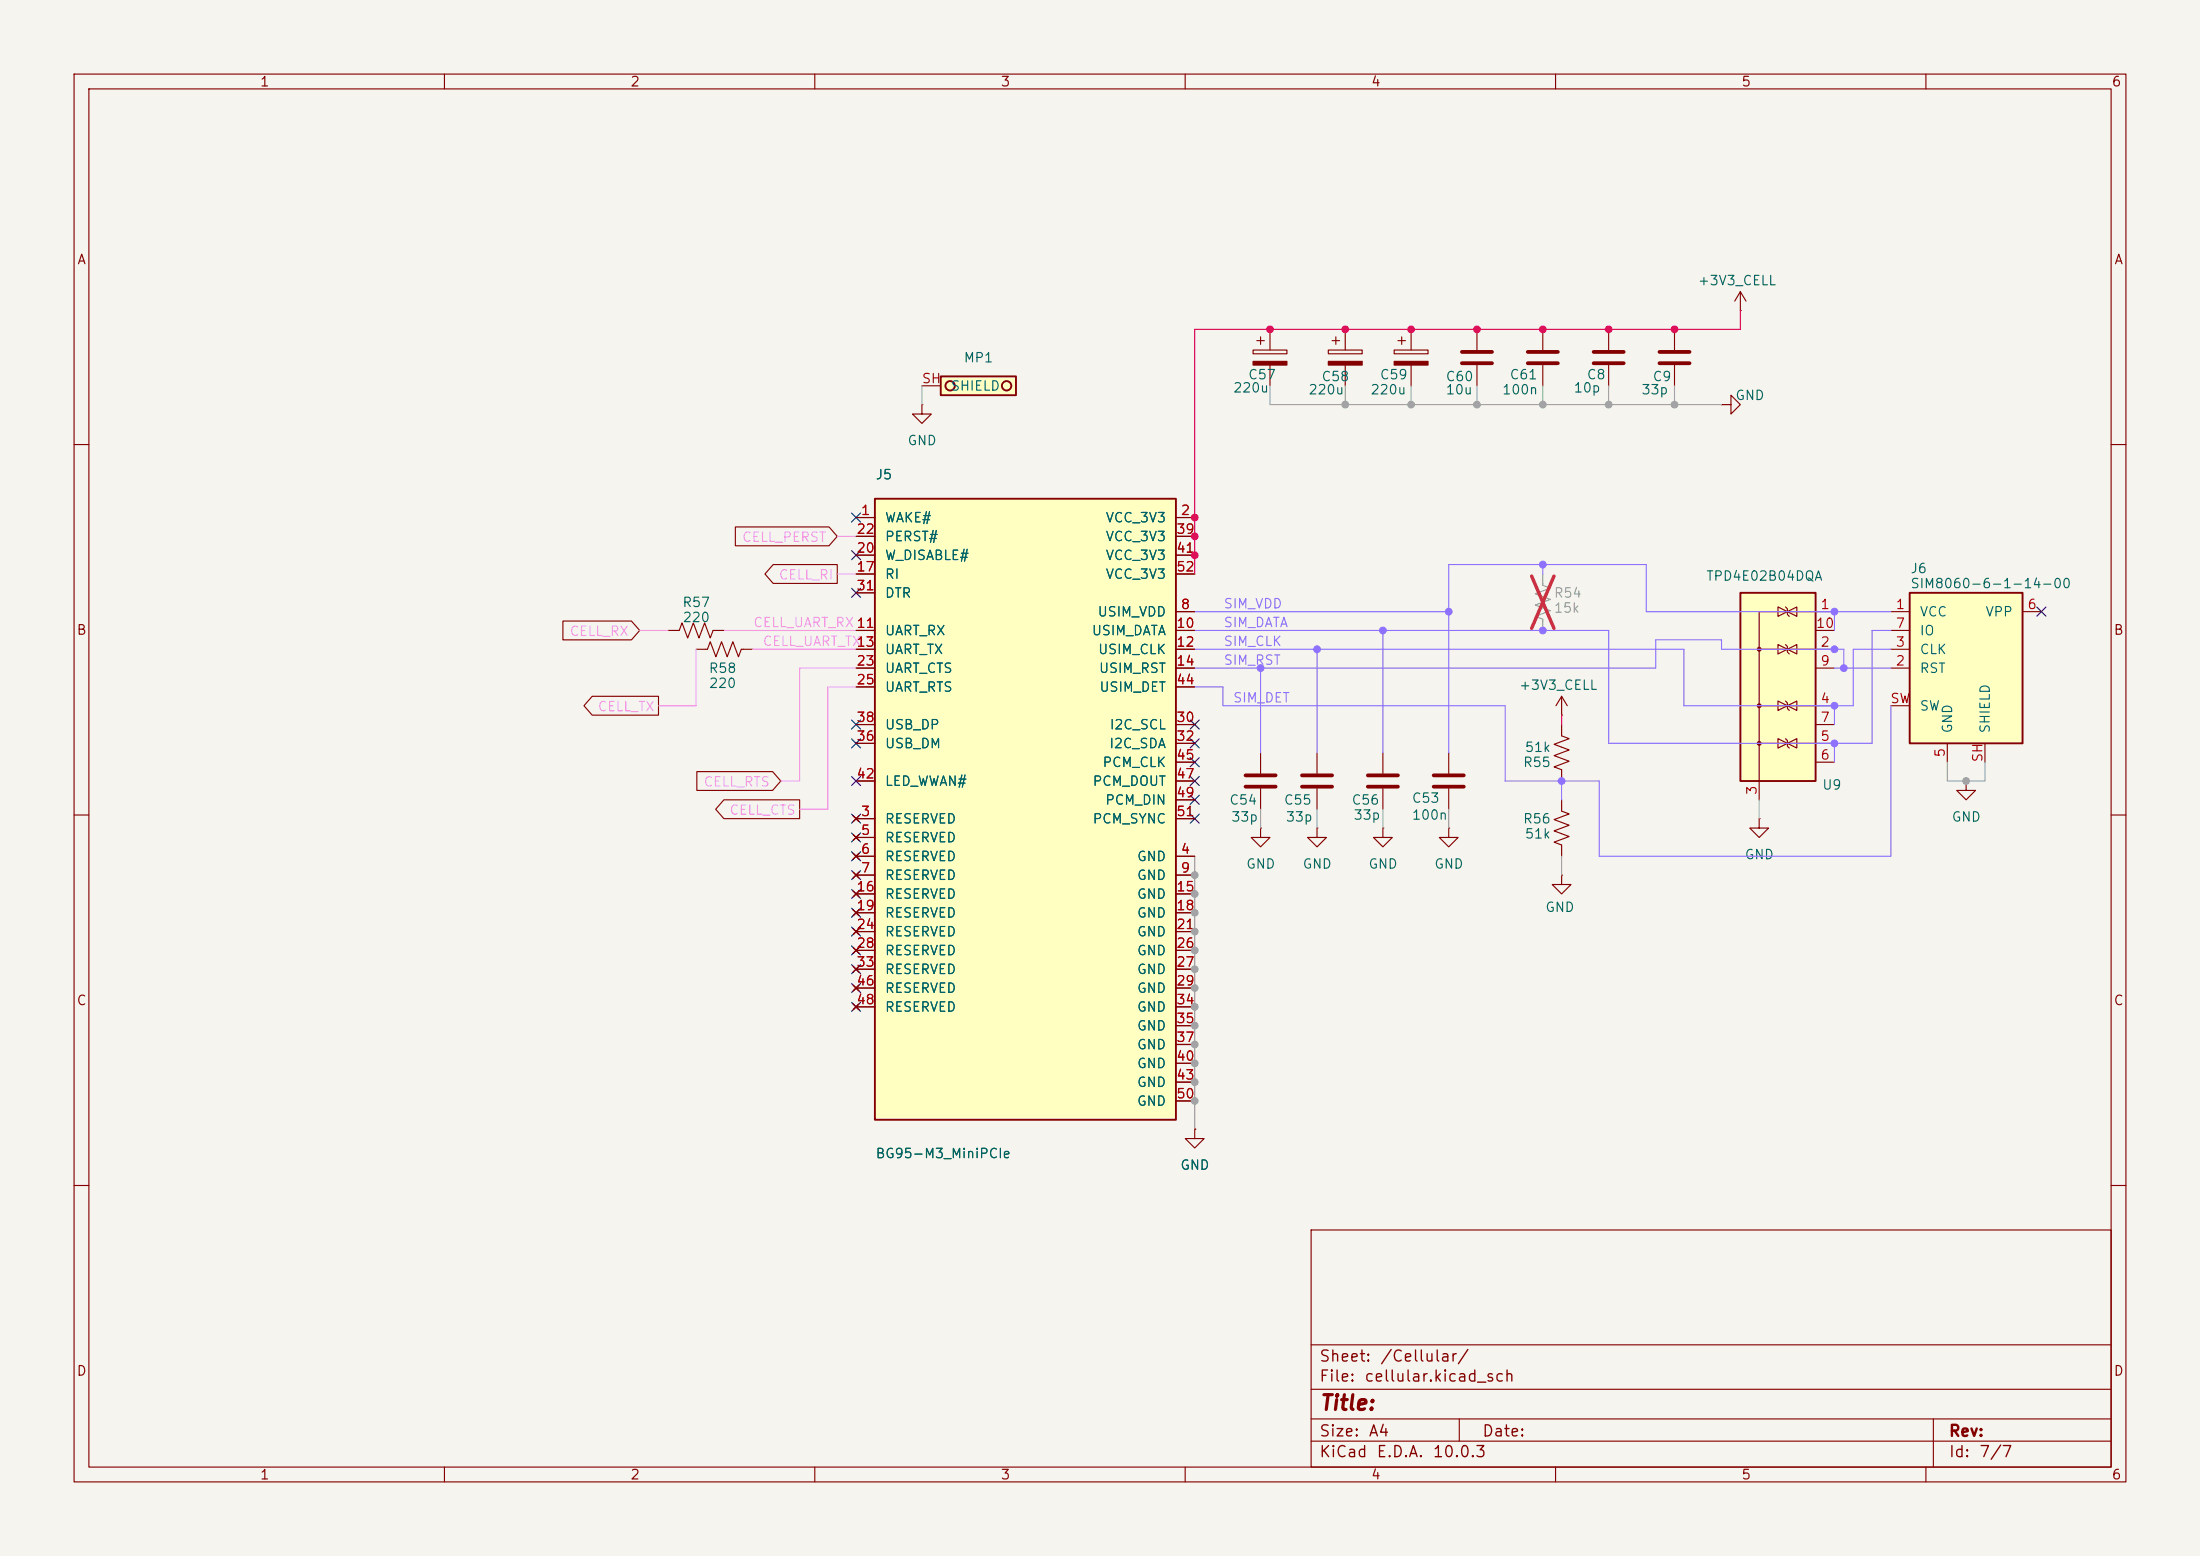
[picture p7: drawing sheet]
<svg xmlns="http://www.w3.org/2000/svg" width="297mm" height="210mm" viewBox="0 0 297 210" stroke-linecap="round" stroke-linejoin="round" font-family="sans-serif">
<path d="M0 0h297v210h-297z" fill="#f5f4ef" stroke="#f5f4ef" stroke-width=".14"/>
<g fill="none" stroke="#840000" stroke-width=".15">
<path d="M10 10h277v190h-277zM12 12h273v186h-273zM60 10v2M110 10v2M160 10v2M210 10v2M260 10v2M10 60h2M285 60h2M10 110h2M285 110h2M10 160h2"/>
<path d="M177 166h108v32h-108zM285 160h2M60 198v2M110 198v2M160 198v2M177 194.5h108M177 191.5h108M177 187.5h108M177 181.5h108M197 191.5v3M210 198v2M260 198v2"/>
<path d="M261 191.5v6.5"/>
</g>
<path d="M127 50.8h10.2v2.5h-10.2z" fill="#ffffc2"/>
<g fill="none" stroke="#840000" stroke-width=".25">
<path d="M127 50.8h10.2v2.5h-10.2z"/>
<circle cx="128.3" cy="52.1" r=".63"/>
<circle cx="135.9" cy="52.1" r=".63"/>
</g>
<g fill="none" stroke="#840000" stroke-width=".15">
<path d="M234.9 39.4l-.7 1.2M234.9 39.4l.8 1.2M234.9 39.4v2.5M124.5 52.1h2.5M179.3 47.2h4.6v.6h-4.6zM179.8 46h1M180.3 45.5v1M181.6 44.5v2.7M181.6 49.3v2.8M188.2 47.2h4.6v.6h-4.6zM188.7 46h1M189.2 45.5v1"/>
<path d="M190.5 44.5v2.7M190.5 49.3v2.8M199.4 44.5v2.7M199.4 49.3v2.8M232.4 54.6h1.3v-1.3l1.2 1.3-1.2 1.3v-1.3M232.4 54.6h.1M234.9 41.9h.1M210.8 97.8v1.5l1 .4-2 .8 2 .7-2 .8 2 .7-2 .8 1 .4v1.5M210.8 96.5h.1M210.8 94v2.5M210.8 94l-.7 1.3M210.8 94l.8 1.3"/>
<path d="M170.2 111.8v1.2h1.2l-1.2 1.3-1.3-1.3h1.3M170.2 111.8h.1M177.8 111.8v1.2h1.3l-1.3 1.3-1.3-1.3h1.3M177.8 111.8h.1M177.8 101.6v2.8M177.8 106.4v2.8M186.7 111.8v1.2h1.3l-1.3 1.3-1.3-1.3h1.3M186.7 111.8h.1M195.6 111.8v1.2h1.2l-1.2 1.3-1.3-1.3h1.3M195.6 111.8h.1M195.6 101.6v2.8M195.6 106.4v2.8"/>
<path d="M210.8 108v1.5l1 .4-2 .7 2 .8-2 .7 2 .8-2 .8 1 .3v1.6M210.8 118.1v1.3h1.3l-1.3 1.3-1.3-1.3h1.3M210.8 118.1h.1M237.5 110.5v1.3h1.3l-1.3 1.2-1.3-1.2h1.3M237.5 110.5h.1M161.3 152.4v1.3h1.3l-1.3 1.2-1.3-1.2h1.3M161.3 152.4h.1"/>
</g>
<path d="M197.4 47.5h4M197.4 49h4M175.8 104.6h4M175.8 106.2h4M193.5 104.6h4.1M193.5 106.2h4.1" fill="none" stroke="#840000" stroke-width=".51"/>
<g fill="#840000" stroke="#840000" stroke-width=".15">
<path d="M188.2 48.8h4.6v.5h-4.6z"/>
<path d="M179.3 48.8h4.6v.5h-4.6z"/>
</g>
<path d="M118.1 67.3h40.6v83.8h-40.6z" fill="#ffffc2"/>
<path d="M118.1 67.3h40.6v83.8h-40.6z" fill="none" stroke="#840000" stroke-width=".25"/>
<g fill="none" stroke="#840000" stroke-width=".15">
<path d="M124.5 54.6v1.3h1.2l-1.2 1.3-1.3-1.3h1.3M124.5 54.6h.1M169.2 47.2h4.5v.6h-4.5zM169.7 46h1M170.2 45.5v1M171.4 44.5v2.7M171.4 49.3v2.8M208.3 44.5v2.7M208.3 49.3v2.8M217.2 44.5v2.7M217.2 49.3v2.8M226.1 44.5v2.7"/>
<path d="M226.1 49.3v2.8M115.6 69.9h2.5M115.6 77.5h2.5M115.6 74.9h2.5M115.6 72.4h2.5M158.7 69.9h2.6M158.7 77.5h2.6M158.7 74.9h2.6M158.7 72.4h2.6M115.6 85.1h2.5M115.6 87.6h2.5M115.6 90.2h2.5"/>
<path d="M115.6 92.7h2.5M115.6 97.8h2.5M115.6 80h2.5M158.7 82.6h2.6M158.7 85.1h2.6M158.7 87.6h2.6M158.7 90.2h2.6M158.7 92.7h2.6M158.7 97.8h2.6M115.2 110.1l.8 .8M115.2 112.6l.8 .8M115.2 115.2l.8 .8"/>
<path d="M115.2 117.7l.8 .8M115.6 110.5h2.5M115.6 115.6h2.5M115.6 113h2.5M115.6 118.1h2.5M115.6 100.3h2.5M115.6 105.4h2.5M116 110.1l-.8 .8M116 112.6l-.8 .8M116 115.2l-.8 .8M116 117.7l-.8 .8M158.7 110.5h2.6"/>
<path d="M158.7 115.6h2.6M158.7 118.1h2.6M158.7 100.3h2.6M158.7 105.4h2.6M158.7 102.9h2.6M158.7 108h2.6M170.2 101.6v2.8M170.2 106.4v2.8M115.2 120.3l.8 .7M115.2 122.8l.8 .8M115.2 125.3l.8 .8M115.2 127.9l.8 .8"/>
<path d="M115.2 130.4l.8 .8M115.2 133l.8 .7M115.2 135.5l.8 .8M115.6 120.7h2.5M115.6 123.2h2.5M115.6 125.7h2.5M115.6 128.3h2.5M115.6 130.8h2.5M115.6 133.4h2.5M115.6 135.9h2.5M116 120.3l-.8 .7M116 122.8l-.8 .8"/>
<path d="M116 125.3l-.8 .8M116 127.9l-.8 .8M116 130.4l-.8 .8M116 133l-.8 .7M116 135.5l-.8 .8M158.7 120.7h2.6M158.7 123.2h2.6M158.7 125.7h2.6M158.7 128.3h2.6M158.7 130.8h2.6M158.7 133.4h2.6M158.7 135.9h2.6"/>
<path d="M158.7 138.4h2.6M158.7 141h2.6M158.7 143.5h2.6M158.7 146.1h2.6M158.7 148.6h2.6"/>
</g>
<path d="M208.3 77.5v1.5l1 .4-2 .7 2 .8-2 .8 2 .7-2 .8 1 .4v1.5" fill="none" stroke="#9c9b98" stroke-width=".15"/>
<path d="M206.8 77.7l3 7.1M209.8 77.7l-3 7.1" fill="none" stroke="#e12e31" stroke-width=".46"/>
<path d="M206.2 47.5h4.1M206.2 49h4.1M215.1 47.5h4.1M215.1 49h4.1M224 47.5h4.1M224 49h4.1M168.1 104.6h4.1M168.1 106.2h4.1" fill="none" stroke="#840000" stroke-width=".51"/>
<path d="M169.2 48.8h4.5v.5h-4.5z" fill="#840000" stroke="#840000" stroke-width=".15"/>
<path d="M234.9 80h10.2v25.4h-10.2z" fill="#ffffc2"/>
<path d="M234.9 80h10.2v25.4h-10.2z" fill="none" stroke="#840000" stroke-width=".25"/>
<g fill="none" stroke="#840000" stroke-width=".15">
<path d="M237.5 87.6h10.1M237.5 95.3h10.1M240 81.9l1.3 .7-1.3 .6zM240 87l1.3 .6-1.3 .7zM240 94.6l1.3 .7-1.3 .6zM240 99.7l1.3 .6-1.3 .7zM241 81.9l.3 .3v.7l.3 .3M241 87l.3 .2v.8l.3 .3M241 94.6l.3 .3v.7l.3 .3M241 99.7l.3 .2v.8l.3 .3M241.3 82.6l1.3-.7v1.3zM241.3 87.6l1.3-.6v1.3z"/>
<path d="M241.3 95.3l1.3-.7v1.3zM245.1 97.8h2.5M245.1 90.2h2.5M245.1 85.1h2.5M247.6 82.6h-10.1v25.4M237.5 100.3h10.1M241.3 100.3l1.3-.6v1.3zM245.1 102.9h2.5"/>
</g>
<g fill="#840000" stroke="#840000" stroke-width=".15">
<circle cx="237.5" cy="87.6" r=".25"/>
<circle cx="237.5" cy="95.2" r=".25"/>
<circle cx="237.5" cy="100.3" r=".25"/>
</g>
<path d="M257.8 80h15.2v20.3h-15.2z" fill="#ffffc2"/>
<path d="M257.8 80h15.2v20.3h-15.2z" fill="none" stroke="#840000" stroke-width=".25"/>
<g fill="none" stroke="#840000" stroke-width=".15">
<path d="M99.3 71.1h12.6l1.1 1.3-1.1 1.3h-12.6zM104.4 76.2h8.6v2.5h-8.6l-1.1-1.2zM115.6 69.9h2.5M115.6 77.5h2.5M115.6 74.9h2.5M115.6 72.4h2.5M158.7 69.9h2.6M158.7 77.5h2.6M158.7 74.9h2.6M158.7 72.4h2.6M76 83.8h9.2l1.2 1.3-1.2 1.3h-9.2zM79.9 94h9v2.5h-9l-1.1-1.2z"/>
<path d="M90.2 85.1h1.5l.4-1 .7 2 .8-2 .8 2 .7-2 .8 2 .4-1h1.5M94 87.6h1.5l.4-1 .7 2 .8-2 .8 2 .7-2 .8 2 .4-1h1.5M115.6 90.2h2.5M115.6 87.6h2.5M115.6 85.1h2.5M115.6 92.7h2.5M115.6 97.8h2.5M115.6 80h2.5M158.7 82.6h2.6M158.7 90.2h2.6M158.7 87.6h2.6M158.7 85.1h2.6"/>
<path d="M158.7 92.7h2.6M158.7 97.8h2.6M255.3 82.6h2.5M255.3 90.2h2.5M255.3 87.6h2.5M255.3 85.1h2.5M255.3 95.3h2.5M273 82.6h2.6M94.1 104.1h10.2l1.1 1.3-1.1 1.3h-10.2zM97.7 107.9h10.2v2.6h-10.2l-1.1-1.3zM115.2 110.1l.8 .8M115.2 112.6l.8 .8"/>
<path d="M115.2 115.2l.8 .8M115.2 117.7l.8 .8M115.6 110.5h2.5M115.6 115.6h2.5M115.6 113h2.5M115.6 118.1h2.5M115.6 100.3h2.5M115.6 105.4h2.5M116 110.1l-.8 .8M116 112.6l-.8 .8M116 115.2l-.8 .8M116 117.7l-.8 .8"/>
<path d="M158.7 110.5h2.6M158.7 115.6h2.6M158.7 118.1h2.6M158.7 100.3h2.6M158.7 105.4h2.6M158.7 102.9h2.6M158.7 108h2.6M186.7 101.6v2.8M186.7 106.4v2.8M262.9 100.3v2.6M265.4 105.4v1.3h1.3l-1.3 1.3-1.2-1.3h1.2M265.4 105.4h.1"/>
<path d="M268 100.3v2.6M115.2 120.3l.8 .7M115.2 122.8l.8 .8M115.2 125.3l.8 .8M115.2 127.9l.8 .8M115.2 130.4l.8 .8M115.2 133l.8 .7M115.2 135.5l.8 .8M115.6 120.7h2.5M115.6 123.2h2.5M115.6 125.7h2.5M115.6 128.3h2.5"/>
<path d="M115.6 130.8h2.5M115.6 133.4h2.5M115.6 135.9h2.5M116 120.3l-.8 .7M116 122.8l-.8 .8M116 125.3l-.8 .8M116 127.9l-.8 .8M116 130.4l-.8 .8M116 133l-.8 .7M116 135.5l-.8 .8M158.7 120.7h2.6M158.7 123.2h2.6"/>
<path d="M158.7 125.7h2.6M158.7 128.3h2.6M158.7 130.8h2.6M158.7 133.4h2.6M158.7 135.9h2.6M158.7 138.4h2.6M158.7 141h2.6M158.7 143.5h2.6M158.7 146.1h2.6M158.7 148.6h2.6M161.3 152.4h.1"/>
</g>
<path d="M184.7 104.6h4M184.7 106.2h4" fill="none" stroke="#840000" stroke-width=".51"/>
<g fill="none" stroke="#8d71ff" stroke-width=".15">
<path d="M208.3 76.2v1.3M161.3 82.6h34.3M161.3 90.2h62.2v-3.8h8.9v1.2h16.5v2.6M161.3 87.6h66v7.7h22.9v-7.7h5.1M161.3 92.7h3.8v2.6h38.1v10.1h12.7v10.2h39.4v-20.3M161.3 85.1h55.9v15.2h35.5v-15.2h2.6M170.2 90.2v11.4M177.8 87.6v14M186.7 85.1v16.5M247.6 90.2h7.7M247.6 82.6v2.5M247.6 95.3v2.5"/>
<path d="M255.3 82.6h-33.1v-6.4h-26.6v25.4M210.8 105.4v2.6M247.6 100.3v2.6"/>
</g>
<g fill="none" stroke="#a2a2a5" stroke-width=".15">
<path d="M124.5 52.1v2.5M171.4 52.1v2.5h61M181.6 52.1v2.5M190.5 52.1v2.5M199.4 52.1v2.5M208.3 52.1v2.5M217.2 52.1v2.5M226.1 52.1v2.5M161.3 115.6v36.8M170.2 109.2v2.6M177.8 109.2v2.6M186.7 109.2v2.6"/>
<path d="M195.6 109.2v2.6M210.8 115.6v2.5M237.5 108v2.5M262.9 102.9v2.5h5.1v-2.5"/>
</g>
<path d="M113 72.4h2.6M113 77.5h2.6M86.4 85.1h3.8M94 87.6v7.7h-5.1M97.8 85.1h17.8M101.6 87.6h14M115.6 92.7h-3.8v16.5h-3.9M115.6 90.2h-7.7v15.2h-2.5" fill="none" stroke="#ff95f4" stroke-width=".15"/>
<path d="M234.9 41.9v2.6h-73.6v33M210.8 96.5v1.3" fill="none" stroke="#ff0484" stroke-width=".15"/>
<g fill="none" stroke="#000084" stroke-width=".15">
<path d="M115 74.3l1.2 1.2M115 79.4l1.2 1.2M115 69.2l1.2 1.3M116.2 74.3l-1.2 1.2M116.2 79.4l-1.2 1.2M116.2 69.2l-1.2 1.3M115 97.2l1.2 1.2M115 99.7l1.2 1.2M116.2 97.2l-1.2 1.2M116.2 99.7l-1.2 1.2M160.7 97.2l1.2 1.2M160.7 99.7l1.2 1.2"/>
<path d="M161.9 97.2l-1.2 1.2M161.9 99.7l-1.2 1.2M275 81.9l1.2 1.3M276.2 81.9l-1.2 1.3M115 115l1.2 1.2M115 112.4l1.2 1.2M115 117.5l1.2 1.2M115 104.8l1.2 1.2M115 109.9l1.2 1.2M116.2 115l-1.2 1.2M116.2 112.4l-1.2 1.2M116.2 117.5l-1.2 1.2"/>
<path d="M116.2 104.8l-1.2 1.2M116.2 109.9l-1.2 1.2M160.7 109.9l1.2 1.2M160.7 102.3l1.2 1.2M160.7 107.3l1.2 1.3M160.7 104.8l1.2 1.2M161.9 109.9l-1.2 1.2M161.9 102.3l-1.2 1.2M161.9 107.3l-1.2 1.3M161.9 104.8l-1.2 1.2M115 120l1.2 1.3M115 122.6l1.2 1.2"/>
<path d="M115 132.7l1.2 1.3M115 125.1l1.2 1.2M115 130.2l1.2 1.2M115 135.3l1.2 1.2M115 127.7l1.2 1.2M116.2 120l-1.2 1.3M116.2 122.6l-1.2 1.2M116.2 132.7l-1.2 1.3M116.2 125.1l-1.2 1.2M116.2 130.2l-1.2 1.2M116.2 135.3l-1.2 1.2M116.2 127.7l-1.2 1.2"/>
</g>
<g fill="#a2a2a5" stroke="#a2a2a5" stroke-width=".14">
<circle cx="181.6" cy="54.6" r=".46"/>
<circle cx="190.5" cy="54.6" r=".46"/>
<circle cx="208.3" cy="54.6" r=".46"/>
<circle cx="161.3" cy="138.4" r=".46"/>
<circle cx="161.3" cy="141" r=".46"/>
<circle cx="161.3" cy="135.9" r=".46"/>
<circle cx="161.3" cy="123.2" r=".46"/>
<circle cx="161.3" cy="128.3" r=".46"/>
<circle cx="161.3" cy="125.7" r=".46"/>
<circle cx="161.3" cy="118.1" r=".46"/>
<circle cx="161.3" cy="120.7" r=".46"/>
<circle cx="161.3" cy="146.1" r=".46"/>
<circle cx="161.3" cy="148.6" r=".46"/>
<circle cx="161.3" cy="133.4" r=".46"/>
<circle cx="161.3" cy="130.8" r=".46"/>
<circle cx="161.3" cy="143.5" r=".46"/>
<circle cx="265.4" cy="105.4" r=".46"/>
<circle cx="217.2" cy="54.6" r=".46"/>
<circle cx="226.1" cy="54.6" r=".46"/>
<circle cx="199.4" cy="54.6" r=".46"/>
</g>
<g fill="#8d71ff" stroke="#8d71ff" stroke-width=".14">
<circle cx="195.6" cy="82.6" r=".46"/>
<circle cx="208.3" cy="76.2" r=".46"/>
<circle cx="177.8" cy="87.6" r=".46"/>
<circle cx="186.7" cy="85.1" r=".46"/>
<circle cx="247.6" cy="100.3" r=".46"/>
<circle cx="247.6" cy="82.6" r=".46"/>
<circle cx="248.9" cy="90.2" r=".46"/>
<circle cx="208.3" cy="85.1" r=".46"/>
<circle cx="247.6" cy="95.3" r=".46"/>
<circle cx="247.6" cy="87.6" r=".46"/>
<circle cx="210.8" cy="105.4" r=".46"/>
<circle cx="170.2" cy="90.2" r=".46"/>
</g>
<g fill="#ff0484" stroke="#ff0484" stroke-width=".14">
<circle cx="199.4" cy="44.5" r=".46"/>
<circle cx="190.5" cy="44.5" r=".46"/>
<circle cx="181.6" cy="44.5" r=".46"/>
<circle cx="171.4" cy="44.5" r=".46"/>
<circle cx="217.2" cy="44.5" r=".46"/>
<circle cx="208.3" cy="44.5" r=".46"/>
<circle cx="226.1" cy="44.5" r=".46"/>
<circle cx="161.3" cy="74.9" r=".46"/>
<circle cx="161.3" cy="69.9" r=".46"/>
<circle cx="161.3" cy="72.4" r=".46"/>
</g>
<text font-size="2" fill="#840000" x="178" y="190.8">Title:</text>
<g font-size="1.5" fill="#840000">
<text x="178" y="184.2">Sheet:</text>
<text x="186.2" y="184.2">/Cellular/</text>
<text x="178" y="186.9">File:</text>
<text x="184.1" y="186.9">cellular.kicad_sch</text>
<text x="178" y="197.1">KiCad</text>
<text x="178" y="194.3">Size:</text>
<text x="184.7" y="194.3">A4</text>
<text x="185.7" y="197.1">E.D.A.</text>
<text x="193.3" y="197.1">10.0.3</text>
<text x="200" y="194.3">Date:</text>
<text x="263" y="194.3">Rev:</text>
<text x="263" y="197.1">Id:</text>
<text x="267.1" y="197.1">7/7</text>
</g>
<g font-size="1.3" fill="#840000">
<text x="35" y="12">1</text>
<text x="85" y="12">2</text>
<text x="135" y="12">3</text>
<text x="185" y="12">4</text>
<text x="235" y="12">5</text>
<text x="285" y="12">6</text>
<text x="10.3" y="36">A</text>
<text x="285.3" y="36">A</text>
<text x="10.3" y="86">B</text>
<text x="285.3" y="86">B</text>
<text x="10.3" y="136">C</text>
<text x="285.3" y="136">C</text>
<text x="10.3" y="186">D</text>
<text x="285.3" y="186">D</text>
<text x="35" y="200">1</text>
<text x="85" y="200">2</text>
<text x="135" y="200">3</text>
<text x="185" y="200">4</text>
<text x="235" y="200">5</text>
<text x="285" y="200">6</text>
</g>
<g font-size="1.3" fill="#006464">
<text x="229.1" y="38.8">+3V3_CELL</text>
<text x="128.3" y="53">SHIELD</text>
<text x="130" y="49.2">MP1</text>
<text x="166.4" y="53.3">220u</text>
<text x="168.4" y="51.5">C57</text>
<text x="176.5" y="53.5">220u</text>
<text x="178.3" y="51.8">C58</text>
<text x="184.9" y="53.5">220u</text>
<text x="186.2" y="51.5">C59</text>
<text x="195.1" y="51.8">C60</text>
<text x="195.1" y="53.5">10u</text>
<text x="202.7" y="53.5">100n</text>
<text x="203.7" y="51.5">C61</text>
<text x="212.4" y="53.3">10p</text>
<text x="214.1" y="51.5">C8</text>
<text x="221.5" y="53.5">33p</text>
<text x="223" y="51.8">C9</text>
<text x="234.2" y="54.3">GND</text>
<text x="118.1" y="65">J5</text>
<text x="122.4" y="60.4">GND</text>
<text x="119.4" y="70.8">WAKE#</text>
<text x="149.2" y="70.8">VCC_3V3</text>
<text x="119.4" y="75.9">W_DISABLE#</text>
<text x="119.4" y="73.4">PERST#</text>
<text x="149.2" y="73.4">VCC_3V3</text>
<text x="149.2" y="75.9">VCC_3V3</text>
<text x="257.8" y="77.7">J6</text>
<text x="92" y="82.3">R57</text>
<text x="119.4" y="78.4">RI</text>
<text x="119.4" y="81">DTR</text>
<text x="148.1" y="83.5">USIM_VDD</text>
<text x="149.2" y="78.4">VCC_3V3</text>
<text x="230.3" y="78.7">TPD4E02B04DQA</text>
<text x="257.8" y="79.7">SIM8060-6-1-14-00</text>
<text x="259.1" y="83.5">VCC</text>
<text x="267.9" y="83.5">VPP</text>
<text x="92.1" y="84.3">220</text>
<text x="119.4" y="86.1">UART_RX</text>
<text x="119.4" y="88.6">UART_TX</text>
<text x="147.3" y="86.1">USIM_DATA</text>
<text x="148.1" y="88.6">USIM_CLK</text>
<text x="259.1" y="88.6">CLK</text>
<text x="259.1" y="86.1">IO</text>
<text x="95.6" y="91.1">R58</text>
<text x="95.6" y="93.2">220</text>
<text x="119.4" y="91.1">UART_CTS</text>
<text x="119.4" y="93.7">UART_RTS</text>
<text x="148.3" y="91.1">USIM_RST</text>
<text x="148.3" y="93.7">USIM_DET</text>
<text x="205" y="93.4">+3V3_CELL</text>
<text x="259.1" y="91.1">RST</text>
<text x="119.4" y="101.3">USB_DM</text>
<text x="119.4" y="98.8">USB_DP</text>
<text x="149.7" y="101.3">I2C_SDA</text>
<text x="149.7" y="98.8">I2C_SCL</text>
<text x="205.8" y="101.8">51k</text>
<text x="259.1" y="96.2">SW</text>
<text x="263.9" y="99.1" transform="rotate(-90 263.9 99.1)">GND</text>
<text x="268.9" y="99.1" transform="rotate(-90 268.9 99.1)">SHIELD</text>
<text x="119.4" y="106.4">LED_WWAN#</text>
<text x="147.4" y="106.4">PCM_DOUT</text>
<text x="148.7" y="103.8">PCM_CLK</text>
<text x="205.5" y="103.8">R55</text>
<text x="245.9" y="106.9">U9</text>
<text x="119.4" y="111.5">RESERVED</text>
<text x="147.4" y="111.5">PCM_SYNC</text>
<text x="149.1" y="108.9">PCM_DIN</text>
<text x="165.9" y="108.9">C54</text>
<text x="166.1" y="111.2">33p</text>
<text x="173.2" y="108.9">C55</text>
<text x="173.5" y="111.2">33p</text>
<text x="182.4" y="108.9">C56</text>
<text x="182.6" y="111">33p</text>
<text x="190.5" y="111">100n</text>
<text x="190.5" y="108.7">C53</text>
<text x="205.5" y="111.5">R56</text>
<text x="205.8" y="113.5">51k</text>
<text x="263.4" y="111.2">GND</text>
<text x="119.4" y="114">RESERVED</text>
<text x="119.4" y="116.5">RESERVED</text>
<text x="119.4" y="119.1">RESERVED</text>
<text x="153.4" y="116.5">GND</text>
<text x="153.4" y="119.1">GND</text>
<text x="168.1" y="117.6">GND</text>
<text x="175.8" y="117.6">GND</text>
<text x="184.7" y="117.6">GND</text>
<text x="193.5" y="117.6">GND</text>
<text x="235.5" y="116.3">GND</text>
<text x="119.4" y="121.6">RESERVED</text>
<text x="119.4" y="124.2">RESERVED</text>
<text x="153.4" y="121.6">GND</text>
<text x="153.4" y="124.2">GND</text>
<text x="208.5" y="123.4">GND</text>
<text x="119.4" y="126.7">RESERVED</text>
<text x="119.4" y="129.2">RESERVED</text>
<text x="119.4" y="131.8">RESERVED</text>
<text x="153.4" y="126.7">GND</text>
<text x="153.4" y="129.2">GND</text>
<text x="153.4" y="131.8">GND</text>
<text x="119.4" y="134.3">RESERVED</text>
<text x="119.4" y="136.9">RESERVED</text>
<text x="153.4" y="134.3">GND</text>
<text x="153.4" y="136.9">GND</text>
<text x="153.4" y="139.4">GND</text>
<text x="153.4" y="141.9">GND</text>
<text x="153.4" y="144.5">GND</text>
<text x="153.4" y="147">GND</text>
<text x="153.4" y="149.6">GND</text>
<text x="118.1" y="156.6">BG95-M3_MiniPCIe</text>
<text x="159.3" y="158.2">GND</text>
</g>
<g font-size="1.3" fill="#a90000">
<text x="124.4" y="52">SH</text>
<text x="116.1" y="69.8">1</text>
<text x="159.3" y="69.8">2</text>
<text x="115.5" y="77.4">17</text>
<text x="115.5" y="74.9">20</text>
<text x="115.5" y="72.4">22</text>
<text x="158.7" y="72.4">39</text>
<text x="158.7" y="74.9">41</text>
<text x="158.7" y="77.4">52</text>
<text x="115.5" y="80">31</text>
<text x="159.3" y="82.5">8</text>
<text x="245.7" y="82.5">1</text>
<text x="255.8" y="82.5">1</text>
<text x="273.6" y="82.5">6</text>
<text x="115.5" y="87.6">13</text>
<text x="115.5" y="85.1">11</text>
<text x="158.7" y="85.1">10</text>
<text x="158.7" y="87.6">12</text>
<text x="245.1" y="85.1">10</text>
<text x="245.7" y="87.6">2</text>
<text x="255.8" y="87.6">3</text>
<text x="255.8" y="85.1">7</text>
<text x="115.5" y="90.1">23</text>
<text x="115.5" y="92.7">25</text>
<text x="158.7" y="90.1">14</text>
<text x="158.7" y="92.7">44</text>
<text x="245.7" y="95.2">4</text>
<text x="245.7" y="90.1">9</text>
<text x="255.1" y="95.2">SW</text>
<text x="255.8" y="90.1">2</text>
<text x="115.5" y="100.3">36</text>
<text x="115.5" y="97.8">38</text>
<text x="158.7" y="97.8">30</text>
<text x="158.7" y="100.3">32</text>
<text x="245.7" y="100.3">5</text>
<text x="245.7" y="97.8">7</text>
<text x="115.5" y="105.4">42</text>
<text x="158.7" y="102.8">45</text>
<text x="158.7" y="105.4">47</text>
<text x="158.7" y="107.9">49</text>
<text x="237.5" y="107.4" transform="rotate(-90 237.5 107.4)">3</text>
<text x="245.7" y="102.8">6</text>
<text x="262.9" y="102.3" transform="rotate(-90 262.9 102.3)">5</text>
<text x="267.9" y="103" transform="rotate(-90 267.9 103)">SH</text>
<text x="116.1" y="110.5">3</text>
<text x="116.1" y="113">5</text>
<text x="158.7" y="110.5">51</text>
<text x="116.1" y="115.5">6</text>
<text x="116.1" y="118.1">7</text>
<text x="159.3" y="115.5">4</text>
<text x="159.3" y="118.1">9</text>
<text x="115.5" y="120.6">16</text>
<text x="115.5" y="123.2">19</text>
<text x="115.5" y="125.7">24</text>
<text x="158.7" y="120.6">15</text>
<text x="158.7" y="123.2">18</text>
<text x="158.7" y="125.7">21</text>
<text x="115.5" y="128.2">28</text>
<text x="115.5" y="130.8">33</text>
<text x="158.7" y="128.2">26</text>
<text x="158.7" y="130.8">27</text>
<text x="115.5" y="133.3">46</text>
<text x="115.5" y="135.9">48</text>
<text x="158.7" y="133.3">29</text>
<text x="158.7" y="135.9">34</text>
<text x="158.7" y="138.4">35</text>
<text x="158.7" y="140.9">37</text>
<text x="158.7" y="143.5">40</text>
<text x="158.7" y="146">43</text>
<text x="158.7" y="148.6">50</text>
</g>
<g font-size="1.3" fill="#ff95f4">
<text x="100.1" y="73.5">CELL_PERST</text>
<text x="105" y="78.5">CELL_RI</text>
<text x="76.8" y="86.2">CELL_RX</text>
<text x="101.6" y="85">CELL_UART_RX11</text>
<text x="102.9" y="87.5">CELL_UART_TX</text>
<text x="80.6" y="96.3">CELL_TX</text>
<text x="94.9" y="106.5">CELL_RTS</text>
<text x="98.4" y="110.3">CELL_CTS</text>
</g>
<g font-size="1.3" fill="#8d71ff">
<text x="165.1" y="82.4">SIM_VDD</text>
<text x="165.1" y="85">SIM_DATA</text>
<text x="165.1" y="87.5">SIM_CLK</text>
<text x="165.1" y="90">SIM_RST</text>
<text x="166.4" y="95.1">SIM_DET</text>
</g>
<g font-size="1.3" fill="#939391">
<text x="209.7" y="83">15k</text>
<text x="209.7" y="81">R54</text>
</g>
</svg>
